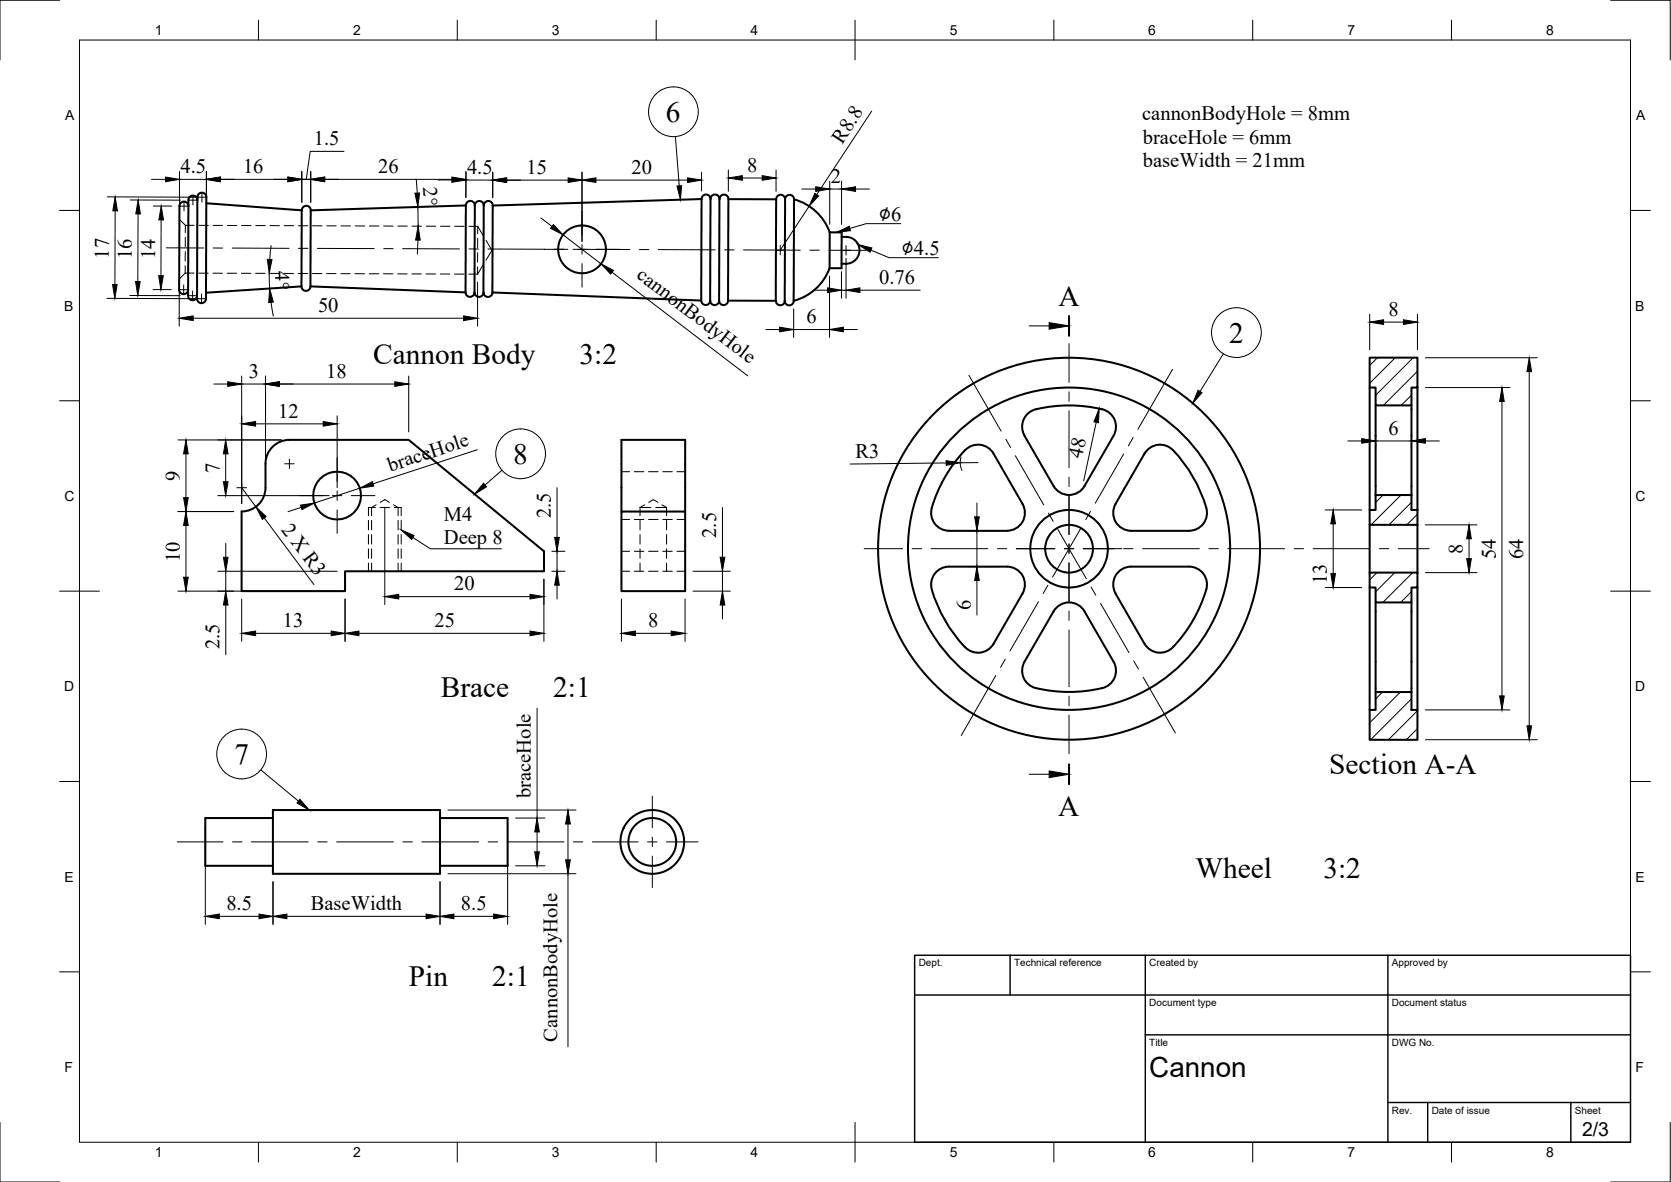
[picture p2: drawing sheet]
<svg xmlns="http://www.w3.org/2000/svg" width="420mm" height="297mm" viewBox="0 0 420 297" stroke-linecap="round" stroke-linejoin="round" font-family="sans-serif">
<!-- layer: Visible -->
<g fill="none" stroke="#000" stroke-width=".51">
<path d="M47.4 51.8a1.2 1.2 0 0 0-1.5-1 1.2 1.2 0 0 0-.8 1.6l-.1 19.4a1.68 1.68 0 0 0 1.2 2.1 1.13 1.13 0 0 0 1.1-1.1M49.6 50.3a1.16 1.16 0 0 0-1.3-1.1 1.16 1.16 0 0 0-.9 1.5l-.1 22.6a1.96 1.96 0 0 0 .8 2.1 1.13 1.13 0 0 0 1.5-1.1M51.9 51.1l24 1.8M51.9 49.6a1.2 1.2 0 0 0-1.5-1.1 1.2 1.2 0 0 0-.8 1.7l-.1 23.9a1.68 1.68 0 0 0 1.2 2.1 1.67 1.67 0 0 0 1.1-2.1l.1-24.5M75.9 52.9l-.1 19.1M75.9 52.8a1.13 1.13 0 0 1 1.1-1.1 1.13 1.13 0 0 1 1.1 1.2M78.1 52.9v19.1M117.1 51.6v21.9M117.1 51.6l-39 1.3M117.1 51.6a1.12 1.12 0 0 1 1.2-1.1 1.12 1.12 0 0 1 1.1 1.1 1.15 1.15 0 0 1 1.3-1.1 1.15 1.15 0 0 1 .9 1.5v21.5M119.4 51.7l-.1 21.8M121.6 51.6a1.13 1.13 0 0 1 1.2-1.1 1.13 1.13 0 0 1 1.1 1.1"/>
<path d="M123.9 51.7l-.1 21.8M176.4 50l-.1 25.5-52.5-2M176.4 50l-52.5 1.7M176.4 50a1.13 1.13 0 0 1 1.1-1.1 1.13 1.13 0 0 1 1.2 1.1M178.6 50v24.6a1.95 1.95 0 0 0 .7 2 1.13 1.13 0 0 0 1.5-1.1M178.6 50a1.13 1.13 0 0 1 1.2-1.1 1.13 1.13 0 0 1 1.1 1.1M180.9 50l-.1 24.6a1.69 1.69 0 0 0 1.1 2.1 1.13 1.13 0 0 0 1.2-1.2M180.9 50a1.13 1.13 0 0 1 1.1-1.1 1.13 1.13 0 0 1 1.2 1.1M183.2 50l-.2 25.6M183.2 50l12 .1M195.2 50.1l-.1 25.5h-12.1M195.2 50.1a1.13 1.13 0 0 1 1.1-1.2 1.13 1.13 0 0 1 1.1 1.2"/>
<path d="M199.6 50.1v25.5M199.7 50.1a13.2 13.2 0 0 1 8.9 8.3M199.7 50.1a1.19 1.19 0 0 0-1.5-1 1.19 1.19 0 0 0-.8 1.6l-.1 23.9a1.68 1.68 0 0 0 1.1 2.1 1.13 1.13 0 0 0 1.2-1.1M208.6 58.4h3v2.8v6.2h-3M208.6 58.4v9M211.6 59.5a3.5 3.5 0 0 1 3.6 1.1 3.5 3.5 0 0 1 .6 3.6 3.7 3.7 0 0 1-4.2 2.1M75.8 72l-24 1.6M75.8 72a1.13 1.13 0 0 0 1.1 1.1 1.13 1.13 0 0 0 1.2-1.1M78.1 72l39 1.5M117.1 73.5a1.13 1.13 0 0 0 1.1 1.1 1.13 1.13 0 0 0 1.1-1.1M119.3 73.5a1.13 1.13 0 0 0 1.1 1.1 1.13 1.13 0 0 0 1.2-1.1M121.6 73.5a1.13 1.13 0 0 0 1.1 1.1 1.13 1.13 0 0 0 1.1-1.1"/>
<path d="M176.3 75.5a1.13 1.13 0 0 0 1.1 1.2 1.13 1.13 0 0 0 1.2-1.2M195.1 75.6a1.13 1.13 0 0 0 1.1 1.1 1.13 1.13 0 0 0 1.1-1.1M208.6 67.4a13.2 13.2 0 0 1-9 8.2M344.4 89.9h12v7.5h-1.5v4.5h-9v-4.5h-1.5zM344.4 97.4v30.8M356.4 97.4v30.8M258.4 104l.4-.4a11.5 11.5 0 0 1 5.5-1.4 32.7 32.7 0 0 1 14 1.1 4.5 4.5 0 0 1 1.7 6.2l-7.3 12.6a4.5 4.5 0 0 1-7.8 0l-7.3-12.6a4.5 4.5 0 0 1 .8-5.5zM295 113.2a4.5 4.5 0 0 0-7.2 .8l-7.3 12.6M295 113.2a33.7 33.7 0 0 1 8.5 15.6 4.5 4.5 0 0 1-4.5 4.6h-14.6a4.5 4.5 0 0 1-3.9-6.8M345.9 101.9v22.5M354.9 101.9v22.5M60.8 128.5a6 6 0 0 0 6-6v-6a6 6 0 0 1 6-6h30l34 28v5.1h-50v5h-26.1v-20"/>
<path d="M156.3 128.6v-18.1h16v18.1M156.3 128.6h16v20h-16zM257.1 126.6a4.5 4.5 0 0 1-3.9 6.8h-14.6a4.5 4.5 0 0 1-4.3-5.8M257.1 126.6l-7.3-12.6a4.5 4.5 0 0 0-7.1-.8 35.5 35.5 0 0 0-8.4 14.4M344.4 131.9v12M345.9 124.4v3.8h-1.5v3.7h12M345.9 124.4h9M354.9 124.4v3.8h1.5M356.4 131.9v12M356.4 128.2v3.7M234.3 148.2a4.5 4.5 0 0 1 4.3-5.8h14.6a4.5 4.5 0 0 1 3.9 6.7l-7.3 12.7a4.5 4.5 0 0 1-7.1 .8 35.4 35.4 0 0 1-8.4-14.4M281.4 143.6a4.5 4.5 0 0 1 3-1.2h14.6a4.6 4.6 0 0 1 3.9 7 33.4 33.4 0 0 1-8.9 14 4.5 4.5 0 0 1-6.2-1.6l-7.3-12.7a4.5 4.5 0 0 1 .9-5.5z"/>
<path d="M344.4 143.9h12v3.7h-1.5v3.8h-9v-3.8h-1.5zM344.4 147.6v30.8M345.9 151.4v22.5M354.9 151.4v22.5M356.4 147.6v30.8M257.6 166.3l7.3-12.7a4.5 4.5 0 0 1 7.8 0l7.3 12.7M257.6 166.3a4.5 4.5 0 0 0 2.9 6.6M280 166.3a4.6 4.6 0 0 1-4.1 6.9 36 36 0 0 1-15.4-.3M345.9 173.9h9v4.5h1.5v7.5h-12v-7.5h1.5zM68.6 203.6h42v16h-42zM68.6 205.6h-17v12h17M110.6 205.6h17v12h-17"/>
<circle cx="146.3" cy="62.7" r="6"/>
<circle cx="84.8" cy="124.5" r="6"/>
<circle cx="268.8" cy="137.9" r="9.7"/>
<circle cx="268.8" cy="137.9" r="6"/>
<circle cx="268.8" cy="137.9" r="40.5"/>
<circle cx="268.8" cy="137.9" r="48"/>
<circle cx="164" cy="211.6" r="8"/>
<circle cx="164" cy="211.6" r="6"/>
</g>
<!-- layer: Hidden -->
<g fill="none" stroke="#000" stroke-width=".25">
<path d="M45.1 55.1l1.5 1.5M46.6 59.7v2.3M46.6 56.6v1.8M46.6 56.6h2.2M50 56.6h2.4M53.6 56.6h2.4M57.2 56.7h2.3M60.7 56.7h2.4M64.3 56.7h2.4M67.9 56.7h2.4M71.5 56.7h2.3M75 56.7h2.4"/>
<path d="M78.6 56.7l2.4 .1M82.2 56.8h2.3M85.7 56.8h2.4M89.3 56.8h2.4M92.9 56.8h2.4M96.5 56.8h2.3M100 56.8h2.4M103.6 56.8h2.4M107.2 56.8l2.4 .1M110.7 56.9h2.4M114.3 56.9h2.4M117.9 56.9h2.2"/>
<path d="M120.1 59.9v2.4M120.1 56.9v1.8M120.1 56.9l1.5 2.5M46.6 66.8v1.8M46.6 68.6h2.2M46.6 68.6l-1.5 1.5M46.6 63.2v2.4M50 68.7h2.3M53.6 68.7h2.3M57.1 68.7h2.4M60.7 68.7h2.4M64.3 68.7h2.4"/>
<path d="M67.8 68.7h2.4M71.4 68.7h2.4M75 68.7h2.4M78.5 68.7l2.4 .1M82.1 68.8h2.4M85.7 68.8h2.4M89.3 68.8h2.4M92.8 68.8h2.4M96.4 68.8h2.4M100 68.8h2.4M103.6 68.8h2.3M107.1 68.8l2.4 .1"/>
<path d="M110.7 68.9h2.4M114.3 68.9h2.3M117.9 68.9h2.2M120.1 67.1v1.8M120.1 63.5v2.4M121.6 66.4l-1.5 2.5M122.2 60.4l1.5 2.5-1.5 2.5M156.3 118.5h2M159.5 118.5h2.4M163.1 118.5h2.4M166.6 118.5h2.4M170.2 118.5h2.1"/>
<path d="M92.6 127.5h1.8M93.4 130.8v2.4M93.4 134.4v2.3M93.4 137.9v2.4M94.6 126.9l-1.2 .6v2.1M95.6 127.5h2.4M95.6 126.2l1.2-.7 1.1 .7M98.9 126.9l1.2 .6v2.1M99.1 127.5h1.8M100.1 130.8v2.4M100.1 134.4v2.3M100.1 137.9v2.4"/>
<path d="M156.3 130.5h2M156.3 138.5h2M159.5 130.5h2.4M159.5 138.5h2.4M160.9 127.5h2.8M160.9 127.5v2.1M160.9 130.8v2.4M160.9 134.4v2.3M160.9 137.9v2.4M162.1 126.9l-1.2 .6M163.1 130.5h2.4M163.1 138.5h2.4"/>
<path d="M163.1 126.2l1.2-.7 1.1 .7M164.9 127.5h2.7M166.4 126.9l1.2 .6M166.6 130.5h2.4M166.6 138.5h2.4M167.6 127.5v2.1M167.6 130.8v2.4M167.6 134.4v2.3M167.6 137.9v2.4M170.2 130.5h2.1M170.2 138.5h2.1M93.4 141.5v2.1"/>
<path d="M100.1 141.5v2.1M156.3 143.6h2M159.5 143.6h2.4M160.9 141.5v2.1M163.1 143.6h2.4M166.6 143.6h2.4M167.6 141.5v2.1M170.2 143.6h2.1"/>
</g>
<!-- layer: Hidden Narrow -->
<path d="M92.6 127.5v2.1M92.6 130.8v2.4M92.6 134.4v2.3M92.6 137.9v2.4M100.9 127.5v2.1M100.9 130.8v2.4M100.9 134.4v2.3M100.9 137.9v2.4M92.6 141.5v2.1M100.9 141.5v2.1" fill="none" stroke="#000" stroke-width=".25"/>
<!-- layer: Border -->
<g fill="none" stroke="#000" stroke-width=".25">
<path d="M15 .1h-15v15M20 10.1h390v276.9h-390zM65 5.1v5M115 5.1v5M165 5.1v5M215 5.1v10M265 5.1v5M315 5.1v5M365 5.1v5M405 .1h15v15M15 52.9h5M410 52.9h5"/>
<path d="M15 100.7h5M410 100.7h5M15 148.6h10M405 148.6h10M15 196.4h5M410 196.4h5M15 244.2h5M410 244.2h5M0 282.1v14.9h15M65 287v5M115 287v5M165 287v5"/>
<path d="M215 282.1v9.9M265 287v5M315 287v5M365 287v5M420 282.1v14.9h-15"/>
</g>
<!-- layer: TitleBlock -->
<path d="M230 240.1h180v46.9h-180zM230 250h180M254 240.1v9.9M288 240.1v46.9M349 240.1v46.9M288 260.1h122M349 277.1h61M359 277.1v9.9M395 277.1v9.9" fill="none" stroke="#000" stroke-width=".36"/>
<!-- layer: Dimensions -->
<g fill="none" stroke="#000" stroke-width=".25">
<path d="M86.5 38h-8.5l-1 7.1M219.2 27.9l-13.8 21M27 49.5l22.9 .1M29 53l-.1 18.5M32.7 50.3h12.7M34.7 53.7l-.1 17.1M38.1 45.1h3.5M38.5 51.8h4.6M40.5 55.3v14M45.1 45.1h6.8M45.1 43.1v10M51.9 43.1v6"/>
<path d="M55.4 45.1h17M75.9 45.1h2.2h-2.2M75.9 43.1v7.7M78.1 43.1v7.8M81.6 45.1h32M104.7 45l.2 3.5M105.1 52v4.8M110.2 45.2h3.5M117.1 43.1v6.5l.1-6.3M117.2 45.2l6.7 .1M123.9 43.3v6.4M127.4 45.3h15.5"/>
<path d="M136 54.8l2.8 2.1M141.6 59l9.5 7.3M146.3 43.3v17.4M149.8 45.3h23.1M176.4 43.3v4.7M183.1 42.7v5.4M186.6 44.7h5M195.1 42.7v5.4M201.6 47.5h3.5M203.5 51.8l-7.3 11.1M208.6 45.5v10.9M208.6 47.5h3"/>
<path d="M211.6 45.5v10.9M215.1 47.5h3.5M26.9 75l22.9 .1M32.6 74.3h12.7M38.5 72.8h4.6M45.1 72.1v9.9M48.6 80h68M67.7 68.7l.1 3.8M68.2 76l.5 3.4M68.2 61.7l-.4 3.5M105.1 60.3l-.2 3.5M120.1 70.9v11.1"/>
<path d="M153.9 68.4l34.1 26.1M199.6 77.6v7.2M204.6 72.9h3.5M208.6 69.4v15.4M211.6 68.3v6.6M211.6 72.9h1.1M212.7 64.9v10M216.2 72.9h15.2M344.4 79v8.9M356.4 79v8.9M53.8 96.5h3.5M60.8 94.5v32.1"/>
<path d="M60.8 96.5h6M66.8 94.5v26.1M70.3 96.5h29M102.8 94.5v14M192.6 82.8h3.4M199.6 82.8h9M212.1 82.8h3.5M347.9 80.9h5M358.4 89.9h28.1M358.4 97.4h21.2M384.5 93.4v89M44.7 110.6h26.1"/>
<path d="M46.8 114.1v11M56.7 114.1v7M64.3 106.5h17M84.8 104.5v18.1M120 113l-26.2 8.6M237.9 116.3l-24.2 .3M241.6 114.9l-.2 1.7 .5 1.6M245.9 116.3h-4.5M275.6 106.1l-3.1 14.7M338.9 110.8h3.5M345.9 111.5v1.3M345.9 110.8h9"/>
<path d="M354.9 111.5v1.3M358.4 110.8h3.5M377.7 100.9v74M44.7 128.6h14.1M46.8 132v13.1M54.8 124.6h28M56.8 136.6v3.4M60.8 122.6l3.5 4.8M66.4 130.2l12.5 16.7M75.7 127.5l-3.3 1.1M90.5 122.7l-11.4 3.7M96.8 127.6v24.3"/>
<path d="M138.8 138.5h3.2M140.1 122.5v12.6M140.1 138.5v5.1M181.7 127.5v12.5M243.6 133.4h7.6M245.6 126.4v3.5M245.6 133.4v9M333.2 128.2h9.2M335.2 131.6v12.6M358.4 131.9h13M369.4 135.4v5M44.7 148.6h40.1"/>
<path d="M54.8 143.6h30M56.8 143.6v5M56.8 152v12.6M60.8 150.5v10.7M64.3 159.2h19M86.8 150.5v10.7M90.3 159.2h43M100.3 149.9h33M136.8 145.5v15.7M138.8 143.6h3.2M140.1 147.1v3.4M156.3 150.5v10.7"/>
<path d="M159.8 159.2h9M172.3 150.5v10.7M174.3 143.6h9.4M174.3 148.6h9.4M181.7 143.6v5M181.7 152v3.6M243.6 142.4h7.6M245.6 145.9v8.7M333.2 147.6h9.2M358.4 143.9h13M135 178v27.6M358.4 178.4h21.2"/>
<path d="M358.4 185.9h28.1M51.6 207.6v24.7M112.6 203.6h32.2M112.6 219.6h32.2M127.6 207.6v24.7M129.6 205.6h7.4M129.6 217.6h7.4M135 209.1v5M142.8 207.1v9M142.8 219.6v43.5M55.1 230.3h10M68.6 221.6v10.7"/>
<path d="M72.1 230.3h35M110.6 221.6v10.7M114.1 230.3h10"/>
</g>
<g fill="#000" stroke="#000" stroke-width=".25">
<path d="M29 49.5l.5 3.5h-1.1zM34.7 50.3l.6 3.5-1.2-.1zM40.5 51.8l.6 3.5h-1.2zM41.6 44.5l3.5 .6-3.5 .6zM51.9 45.1l3.5-.6v1.2zM72.4 44.5l3.5 .6-3.5 .6zM78.1 45.1l3.5-.6v1.2zM104.3 48.5h1.2l-.4 3.5zM113.6 44.5l3.5 .6-3.5 .6zM113.7 44.6l3.5 .6-3.5 .6zM123.9 45.3l3.5-.6v1.2zM139.1 56.4l2.5 2.6-3.2-1.6z"/>
<path d="M142.9 44.7l3.4 .6-3.4 .6zM146.3 45.3l3.5-.6v1.2zM172.9 44.7l3.5 .6-3.5 .6zM183.1 44.7l3.5-.6v1.2zM191.6 44.1l3.5 .6-3.5 .6zM204.9 48.6l.9 .6-2.3 2.6zM205.1 46.9l3.5 .6-3.5 .6zM211.6 47.5l3.5-.6v1.2zM28.3 71.5h1.2l-.6 3.5zM34.1 70.7l1.1 .1-.6 3.5zM39.9 69.3h1.2l-.7 3.5zM45.1 80l3.5-.6v1.2z"/>
<path d="M67.8 72.5l.9 3.4-1.1 .1zM67.2 65.2h1.2l-.7 3.5zM105.1 56.8l.6 3.6-1.2-.1zM116.6 79.4l3.5 .6-3.5 .6zM151.1 66.3l3.2 1.7-.8 .9zM208.1 72.3l3.5 .6-3.5 .6zM212.7 72.9l3.5-.6v1.2zM57.3 95.9l3.5 .6-3.5 .6zM66.8 96.5l3.5-.6v1.2zM99.3 95.9l3.5 .6-3.5 .6zM196 82.2l3.6 .6-3.6 .6zM208.6 82.8l3.5-.6v1.2z"/>
<path d="M344.4 80.9l3.5-.5v1.1zM352.9 80.4l3.5 .5-3.5 .6zM384.5 89.9l.6 3.5h-1.2zM46.8 110.6l.5 3.5h-1.1zM56.7 110.6l.6 3.5h-1.1zM60.8 106.5l3.5-.6v1.2zM81.3 105.9l3.5 .6-3.5 .6zM237.9 115.8l3.5 .5-3.5 .6zM276.4 102.7l-.2 3.5-1.1-.2zM342.4 110.2l3.5 .6-3.5 .6zM354.9 110.8l3.5-.6v1.2zM377.7 97.4l.5 3.5h-1.1z"/>
<path d="M46.8 128.6l.5 3.4h-1.1zM46.2 125.1h1.1l-.5 3.5zM56.2 121.1h1.1l-.6 3.5zM64.3 127.4l2.6 2.4-.9 .7zM75.5 126.9l3.6-.5-3.2 1.7zM90.5 122.7l3.1-1.7 .4 1.2zM139.5 135.1h1.1l-.5 3.4zM245.1 129.9h1.1l-.6 3.5zM335.2 128.2l.6 3.4h-1.2zM369.4 131.9l.6 3.5h-1.2zM46.2 145.1h1.1l-.5 3.5zM56.2 140h1.1l-.5 3.6z"/>
<path d="M56.8 148.6l.5 3.4h-1.1zM60.8 159.2l3.5-.6v1.2zM83.3 158.6l3.5 .6-3.5 .6zM86.8 159.2l3.5-.6v1.2zM96.8 149.9l3.5-.5v1.1zM133.3 158.6l3.5 .6-3.5 .6zM133.3 149.4l3.5 .5-3.5 .6zM140.1 143.6l.5 3.5h-1.1zM156.3 159.2l3.5-.6v1.2zM168.8 158.6l3.5 .6-3.5 .6zM181.7 148.6l.5 3.4h-1.1zM181.1 140h1.1l-.5 3.6z"/>
<path d="M245.6 142.4l.6 3.5h-1.1zM334.6 144.2h1.2l-.6 3.4zM368.8 140.4h1.2l-.6 3.5zM377.1 174.9h1.1l-.5 3.5zM383.9 182.4h1.2l-.6 3.5zM134.5 214.1h1.1l-.6 3.5zM135 205.6l.6 3.5h-1.1zM142.8 203.6l.6 3.5h-1.2zM142.2 216.1h1.2l-.6 3.5zM51.6 230.3l3.5-.6v1.2zM65.1 229.7l3.5 .6-3.5 .6zM68.6 230.3l3.5-.6v1.2z"/>
<path d="M107.1 229.7l3.5 .6-3.5 .6zM110.6 230.3l3.5-.6v1.2zM124.1 229.7l3.5 .6-3.5 .6z"/>
</g>
<!-- layer: Annotations -->
<path d="M210.3 58.4l3.2-1.5 .3 1.1zM215.8 61.5l3.4 .8-.4 1.1zM263.8 81.1l5 .8-5 .8zM100.9 133.2l3.2 1.4-.6 1zM263.8 193.7l5 .9-5 .8z" fill="#000" stroke="#000" stroke-width=".25"/>
<path d="M226.5 56.2h-8.7l-4.1 1.2M219 62.9l4.5 1.9h12.4M258.8 81.9h5M103.8 135.1l4.4 2.8h17.9M258.8 194.6h5" fill="none" stroke="#000" stroke-width=".25"/>
<!-- layer: BOM -->
<g fill="none" stroke="#000" stroke-width=".25">
<path d="M169.8 34.3l1 12.4M307.6 88.9l-5.8 9.5M126.2 118.2l-4.2 3.7M65.6 193.5l9.5 7.8"/>
<circle cx="169.3" cy="28.1" r="6.3"/>
<circle cx="310.9" cy="83.6" r="6.3"/>
<circle cx="130.9" cy="114" r="6.3"/>
<circle cx="60.8" cy="189.5" r="6.3"/>
</g>
<path d="M170.2 46.7h1.2l-.3 3.5zM301.2 98.1l1 .6-2.3 2.7zM121.6 121.4l.7 .9-3 1.9zM75.4 200.9l2.3 2.7-3-1.8z" fill="#000" stroke="#000" stroke-width=".25"/>
<!-- layer: Center Lines -->
<g fill="none" stroke="#000" stroke-width=".25">
<path d="M45.1 51.8h2.4M46.3 50.6v2.4M47.3 50.3h2.4M48.5 49.1v2.4M49.6 49.6h2.4M50.8 48.4v2.4M146.3 53.2v5.9M41.8 62.3h9.4M45 72.8h2.4M46.2 71.6v2.4M47.2 74.3h2.4M48.4 73.1v2.4"/>
<path d="M49.5 75.1h2.4M50.7 73.9v2.3M53.6 62.3h2.4M58.4 62.3l14.3 .1M75 62.4h2.4M79.8 62.4l14.3 .1M96.5 62.5h2.3M101.2 62.5l14.3 .1M117.9 62.6h2.4M122.7 62.6h14.2M136.8 62.7h6M139.3 62.6h2.4"/>
<path d="M144.1 62.7h14.3M145.2 62.7h2.3M146.3 61.5v2.3M146.3 66.2v6M149.9 62.7h6M160.8 62.7h2.3M165.5 62.7l14.3 .1M182.2 62.8h2.4M186.9 62.8l14.3 .1M195 62.9h2.4M196.2 61.6v2.4M203.6 62.9h2.4"/>
<path d="M208.4 62.9h9.4M211.5 62.9h2.4M212.7 61.7v2.4M243.6 94.3l8.1 14M268.8 86.4v9.7M268.8 98.5v2.3M294.8 92.8l-8.7 15.1M71.6 116.6h2.4M72.8 115.4v2.3M84.8 115v6M252.9 110.4l1.2 2.1M255.3 114.5l7.1 12.4"/>
<path d="M268.8 103.2v14.3M268.8 119.9v2.4M282.5 114.1l-7.1 12.4M284.9 110l-1.2 2M59.6 122.6h2.4M60.8 121.4v2.3M75.3 124.6h5.9M83.6 124.6h2.4M84.8 123.4v2.3M84.8 128.1v6M88.3 124.6h6M217.3 137.9h9.7"/>
<path d="M229.3 137.9h2.4M234.1 137.9h14.3M250.8 137.9h2.4M255.5 137.9h9.7M263.6 129l1.2 2M266 133.1l7.2 12.3M267.6 137.9h2.4M268.8 124.6v9.7M268.8 136.7v2.4M271.8 132.7l-7.1 12.3M272.4 137.9h9.6M274.2 128.5l-1.2 2.1"/>
<path d="M282.5 137.9h2.4M287.3 137.9h14.3M304 137.9h2.3M308.7 137.9h14.3M325.4 137.9h2.4M330.2 137.9h14.2M346.8 137.9h2.4M351.6 137.9h7.8M261.1 151.2l-7.1 12.4M263.5 147.1l-1.2 2M268.8 141.5v9.6M268.8 153.5v2.4"/>
<path d="M268.8 158.3v14.3M274.3 147.5l1.2 2.1M276.7 151.6l7.2 12.4M250.4 169.8l-8.7 15.1M252.8 165.6l-1.2 2.1M268.8 174.9v2.4M268.8 179.7v9.7M285.1 166.1l1.2 2M287.4 170.2l8.1 14M44.6 211.6h11.5M58.4 211.6h2.4M63.2 211.6h14.3"/>
<path d="M79.9 211.6h2.4M84.6 211.6h14.3M101.3 211.6h2.4M106.1 211.6h14.3M122.7 211.6h2.4M127.5 211.6h14.3M144.2 211.6h2.4M148.9 211.6h11.5M162.8 211.6h2.4M164 200.1v7.9M164 210.4v2.4M164 215.1v8"/>
<path d="M167.6 211.6h7.9"/>
</g>
<!-- layer: Hatching -->
<g fill="none" stroke="#000" stroke-width=".25">
<path d="M346.3 89.9l-1.9 1.9M350.8 89.9l-6.4 6.4M354.9 99.3l-2.6 2.6M355.3 89.9l-9.4 9.4M356.4 93.3l-8.6 8.6M347.7 124.4l-1.8 1.8M352.3 124.4l-7.6 7.5M354.9 126.2l-5.7 5.7M356.4 129.2l-2.7 2.7M346.2 143.9l-1.8 1.8M350.7 143.9l-4.8 4.8M354.9 148.7l-2.7 2.7"/>
<path d="M355.2 143.9l-7.5 7.5M356.4 147.2l-.5 .4M347.6 173.9l-1.7 1.7M352.1 173.9l-7.7 7.7M354.9 175.6l-10.3 10.3M356.4 178.6l-7.3 7.3M356.4 183.1l-2.8 2.8"/>
</g>
<!-- layer: Annotations -->
<path d="M268.8 79.4v5M268.8 192.1v5" fill="none" stroke="#000" stroke-width=".51"/>
<g font-size="7.4">
<text x="167.4" y="30.6">6</text>
<text x="266.1" y="76.9">A</text>
<text x="309.1" y="86.1">2</text>
<text x="93.9" y="91.6">Cannon Body</text>
<text x="145.7" y="91.6">3:2</text>
<text x="129" y="116.5">8</text>
<text x="110.8" y="175.1">Brace</text>
<text x="139.1" y="175.1">2:1</text>
<text x="58.9" y="191.9">7</text>
<text x="334.2" y="194.6">Section A-A</text>
<text x="266.1" y="205.2">A</text>
<text x="300.6" y="220.7">Wheel</text>
<text x="332.8" y="220.7">3:2</text>
<text x="102.8" y="247.7">Pin</text>
<text x="123.7" y="247.7">2:1</text>
</g>
<text font-size="7" x="289" y="270.6">Cannon</text>
<g font-size="5.4">
<text x="220.9" y="55.5">∅6</text>
<text x="226.7" y="64.1">∅4.5</text>
</g>
<g font-size="5.2">
<text x="287.2" y="30.2">cannonBodyHole = 8mm</text>
<text x="78.9" y="36.5">1.5</text>
<text x="211.8" y="36.3" transform="rotate(-57 211.8 36.3)">R8.8</text>
<text x="287.4" y="36.1">braceHole = 6mm</text>
<text x="45.4" y="43.5">4.5</text>
<text x="61.1" y="43.5">16</text>
<text x="95.1" y="43.5">26</text>
<text x="106.4" y="47.1" transform="rotate(87 106.4 47.1)">2°</text>
<text x="117.4" y="43.7">4.5</text>
<text x="132.4" y="43.7">15</text>
<text x="158.8" y="43.7">20</text>
<text x="187.8" y="43.2">8</text>
<text x="208.9" y="46">2</text>
<text x="287.4" y="42">baseWidth = 21mm</text>
<text x="27.3" y="65" transform="rotate(-90 27.3 65)">17</text>
<text x="33.1" y="65.1" transform="rotate(-90 33.1 65.1)">16</text>
<text x="39" y="65.1" transform="rotate(-90 39 65.1)">14</text>
<text x="69.2" y="68.2" transform="rotate(88 69.2 68.2)">4°</text>
<text x="159.8" y="69.6" transform="rotate(37 159.8 69.6)">cannonBodyHole</text>
<text x="221" y="71.4">0.76</text>
<text x="80" y="78.4">50</text>
<text x="202.8" y="81.2">6</text>
<text x="349.1" y="79.4">8</text>
<text x="62.6" y="95">3</text>
<text x="82" y="95">18</text>
<text x="70" y="105">12</text>
<text x="349.1" y="109.2">6</text>
<text x="55.2" y="118.8" transform="rotate(-90 55.2 118.8)">7</text>
<text x="98.1" y="118.6" transform="rotate(-18 98.1 118.6)">braceHole</text>
<text x="215.1" y="115" transform="rotate(-1 215.1 115)">R3</text>
<text x="272" y="115.5" transform="rotate(-78 272 115.5)">48</text>
<text x="45.2" y="120.8" transform="rotate(-90 45.2 120.8)">9</text>
<text x="111.6" y="131">M4</text>
<text x="138.5" y="130.2" transform="rotate(-90 138.5 130.2)">2.5</text>
<text x="70.6" y="133.1" transform="rotate(53 70.6 133.1)">2 X R3</text>
<text x="111.6" y="136.8">Deep 8</text>
<text x="180.1" y="135.2" transform="rotate(-90 180.1 135.2)">2.5</text>
<text x="45.2" y="141.3" transform="rotate(-90 45.2 141.3)">10</text>
<text x="367.8" y="139.2" transform="rotate(-90 367.8 139.2)">8</text>
<text x="376.1" y="140.5" transform="rotate(-90 376.1 140.5)">54</text>
<text x="382.9" y="140.5" transform="rotate(-90 382.9 140.5)">64</text>
<text x="114.2" y="148.4">20</text>
<text x="333.7" y="146.8" transform="rotate(-90 333.7 146.8)">13</text>
<text x="244.1" y="153.3" transform="rotate(-90 244.1 153.3)">6</text>
<text x="71.1" y="157.6">13</text>
<text x="109.3" y="157.6">25</text>
<text x="163" y="157.6">8</text>
<text x="55.2" y="163.2" transform="rotate(-90 55.2 163.2)">2.5</text>
<text x="133.5" y="200.6" transform="rotate(-90 133.5 200.6)">braceHole</text>
<text x="56.9" y="228.7">8.5</text>
<text x="78.1" y="228.7">BaseWidth</text>
<text x="115.9" y="228.7">8.5</text>
<text x="140.2" y="261.8" transform="rotate(-90 140.2 261.8)">CannonBodyHole</text>
</g>
<text font-size="4.9" x="397.8" y="285.4">2/3</text>
<g font-size="3.5">
<text x="39" y="8.8">1</text>
<text x="88.8" y="8.8">2</text>
<text x="138.8" y="8.8">3</text>
<text x="188.7" y="8.8">4</text>
<text x="238.8" y="8.8">5</text>
<text x="288.7" y="8.8">6</text>
<text x="338.8" y="8.8">7</text>
<text x="388.8" y="8.8">8</text>
<text x="16.4" y="30.2">A</text>
<text x="411.4" y="30.2">A</text>
<text x="16.2" y="78">B</text>
<text x="411.2" y="78">B</text>
<text x="16.2" y="125.9">C</text>
<text x="411.2" y="125.9">C</text>
<text x="16.2" y="173.7">D</text>
<text x="411.2" y="173.7">D</text>
<text x="16.2" y="221.6">E</text>
<text x="411.2" y="221.6">E</text>
<text x="16.2" y="269.4">F</text>
<text x="411.2" y="269.4">F</text>
<text x="39" y="290.8">1</text>
<text x="88.8" y="290.8">2</text>
<text x="138.8" y="290.8">3</text>
<text x="188.7" y="290.8">4</text>
<text x="238.8" y="290.8">5</text>
<text x="288.7" y="290.8">6</text>
<text x="338.8" y="290.8">7</text>
<text x="388.8" y="290.8">8</text>
</g>
<g font-size="2.5">
<text x="231" y="242.9">Dept.</text>
<text x="255" y="242.9">Technical reference</text>
<text x="289" y="242.9">Created by</text>
<text x="350" y="242.9">Approved by</text>
<text x="289" y="252.8">Document type</text>
<text x="350" y="252.8">Document status</text>
<text x="289" y="262.9">Title</text>
<text x="350" y="262.9">DWG No.</text>
<text x="350" y="279.9">Rev.</text>
<text x="360" y="279.9">Date of issue</text>
<text x="396" y="279.9">Sheet</text>
</g>
</svg>
